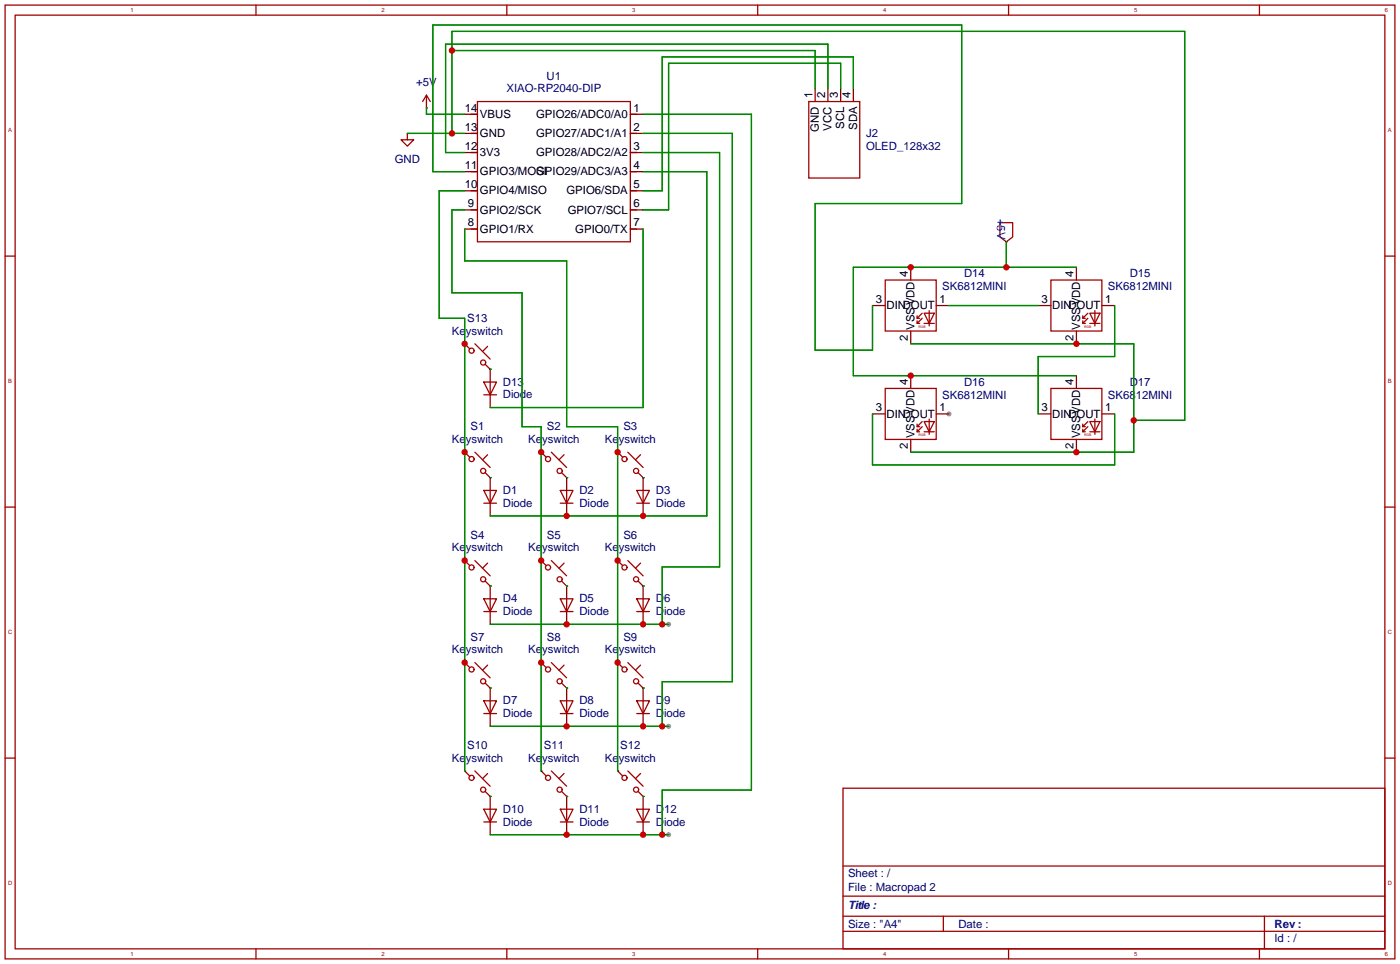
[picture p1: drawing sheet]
<svg xmlns="http://www.w3.org/2000/svg" width="279mm" height="192mm" viewBox="0 0 279 192" stroke-linecap="round" stroke-linejoin="round" font-family="sans-serif">
<g fill="#999">
<circle cx="189.1" cy="82.5" r=".51"/>
<circle cx="133.3" cy="166.3" r=".51"/>
<circle cx="133.3" cy="124.4" r=".51"/>
<circle cx="133.3" cy="144.7" r=".51"/>
</g>
<g fill="none" stroke="#a10000" stroke-width=".25">
<path d="M1 1h277v190h-277zM3 3h273v186h-273zM51 1v2M85 19l-.8 1.2M85 19v2.5M85 19l.8 1.2M101 1v2M151 1v2M201 1v2M251 1v2M81.2 26.6v1.2h1.3l-1.3 1.3-1.3-1.3h1.3M93.9 38h1.3"/>
<path d="M93.9 34.2h1.3M93.9 30.4h1.3M93.9 26.6h1.3M93.9 22.8h1.3M95.2 20.2h30.4v28h-30.4zM125.6 38h1.3M125.6 34.2h1.3M125.6 30.4h1.3M125.6 26.6h1.3M125.6 22.8h1.3M161.2 20.2h10.2v15.3h-10.2zM1 51h2"/>
<path d="M93.9 45.6h1.3M93.9 41.8h1.3M125.6 45.6h1.3M125.6 41.8h1.3M176.4 55.8h10.2v10.1h-10.2zM199.3 44.4h2.5v2.8l-1.2 1-1.3-1zM209.5 55.8h10.1v10.1h-10.1zM276 51h2M92.6 68.5l1 1M94.6 68.5l3.1 3M96.4 76.1h2.6l-1.3 2.5zM96.4 78.6h2.6"/>
<path d="M96.7 72.5l1 1.1M97.2 69l-1 1M97.7 76.1v2.5M176.4 77.4h10.2v10.1h-10.2zM182.8 64.4h.5M182.8 63.4h.5M183.8 63.4l-1 1v-.5M183.8 62.4l-1 1v-.5M184.2 62.4h2l-1 2zM184.2 64.4h2M185.2 61.9v3M209.5 77.4h10.1v10.1h-10.1z"/>
<path d="M215.8 64.4h.5M215.8 63.4h.5M216.8 63.4l-1 1v-.5M216.8 62.4l-1 1v-.5M217.2 62.4h2l-1 2zM217.2 64.4h2M218.2 61.9v3M92.6 90.1l1 1M94.6 90.1l3.1 3M96.4 97.7h2.6l-1.3 2.5zM96.7 94.1l1 1.1M97.2 90.6l-1 1"/>
<path d="M97.7 97.7v2.5M107.9 90.1l1 1M109.9 90.1l3 3M111.7 97.7h2.5l-1.3 2.5zM111.9 94.1l1 1.1M112.4 90.6l-1 1M112.9 97.7v2.5M123.1 90.1l1 1M125.1 90.1l3.1 3M126.9 97.7h2.5l-1.2 2.5zM127.2 94.1l1 1.1M127.7 90.6l-1 1"/>
<path d="M128.2 97.7v2.5M182.8 86h.5M182.8 85h.5M183.8 85l-1 1v-.5M183.8 84l-1 1v-.5M184.2 84h2l-1 2zM184.2 86h2M185.2 83.5v3M215.8 86h.5M215.8 85h.5M216.8 85l-1 1v-.5M216.8 84l-1 1v-.5"/>
<path d="M217.2 84h2l-1 2zM217.2 86h2M218.2 83.5v3M1 101h2M92.6 111.7l1 1M94.6 111.7l3.1 3M96.4 119.3h2.6l-1.3 2.5zM96.4 100.2h2.6M96.7 115.7l1 1M97.2 112.2l-1 1M97.7 119.3v2.5M107.9 111.7l1 1"/>
<path d="M109.9 111.7l3 3M111.7 119.3h2.5l-1.3 2.5zM111.7 100.2h2.5M111.9 115.7l1 1M112.4 112.2l-1 1M112.9 119.3v2.5M123.1 111.7l1 1M125.1 111.7l3.1 3M126.9 119.3h2.5l-1.2 2.5zM126.9 100.2h2.5M127.2 115.7l1 1M127.7 112.2l-1 1"/>
<path d="M128.2 119.3v2.5M276 101h2M92.6 132l1 1M94.6 132l3.1 3M96.4 139.6h2.6l-1.3 2.5zM96.4 121.8h2.6M96.7 136l1 1.1M97.2 132.5l-1 1M97.7 139.6v2.5M107.9 132l1 1M109.9 132l3 3M111.7 139.6h2.5l-1.3 2.5z"/>
<path d="M111.7 121.8h2.5M111.9 136l1 1.1M112.4 132.5l-1 1M112.9 139.6v2.5M123.1 132l1 1M125.1 132l3.1 3M126.9 139.6h2.5l-1.2 2.5zM126.9 121.8h2.5M127.2 136l1 1.1M127.7 132.5l-1 1M128.2 139.6v2.5M1 151h2"/>
<path d="M92.6 153.6l1 1M94.6 153.6l3.1 3M96.4 142.1h2.6M96.7 157.6l1 1.1M97.2 154.1l-1 1M107.9 153.6l1 1M109.9 153.6l3 3M111.7 142.1h2.5M111.9 157.6l1 1.1M112.4 154.1l-1 1M123.1 153.6l1 1M125.1 153.6l3.1 3"/>
<path d="M126.9 142.1h2.5M127.2 157.6l1 1.1M127.7 154.1l-1 1M168 157h108v32h-108zM276 151h2M96.4 161.2h2.6l-1.3 2.5zM96.4 163.7h2.6M97.7 161.2v2.5M111.7 161.2h2.5l-1.3 2.5zM111.7 163.7h2.5M112.9 161.2v2.5M126.9 161.2h2.5l-1.2 2.5z"/>
<path d="M126.9 163.7h2.5M128.2 161.2v2.5M168 178.5h108M168 172.5h108M51 189v2M101 189v2M151 189v2M168 185.5h108M168 182.5h108M188 182.5v3M201 189v2M251 189v2"/>
<path d="M252 182.5v6.5"/>
<circle cx="94" cy="69.9" r=".51"/>
<circle cx="96.3" cy="72.2" r=".51"/>
<circle cx="94" cy="91.4" r=".51"/>
<circle cx="96.3" cy="93.8" r=".51"/>
<circle cx="109.2" cy="91.4" r=".51"/>
<circle cx="111.5" cy="93.8" r=".51"/>
<circle cx="124.5" cy="91.4" r=".51"/>
<circle cx="126.8" cy="93.8" r=".51"/>
<circle cx="94" cy="113" r=".51"/>
<circle cx="96.3" cy="115.4" r=".51"/>
<circle cx="109.2" cy="113" r=".51"/>
<circle cx="111.5" cy="115.4" r=".51"/>
<circle cx="124.5" cy="113" r=".51"/>
<circle cx="126.8" cy="115.4" r=".51"/>
<circle cx="94" cy="133.4" r=".51"/>
<circle cx="96.3" cy="135.7" r=".51"/>
<circle cx="109.2" cy="133.4" r=".51"/>
<circle cx="111.5" cy="135.7" r=".51"/>
<circle cx="124.5" cy="133.4" r=".51"/>
<circle cx="126.8" cy="135.7" r=".51"/>
<circle cx="94" cy="154.9" r=".51"/>
<circle cx="96.3" cy="157.3" r=".51"/>
<circle cx="109.2" cy="154.9" r=".51"/>
<circle cx="111.5" cy="157.3" r=".51"/>
<circle cx="124.5" cy="154.9" r=".51"/>
<circle cx="126.8" cy="157.3" r=".51"/>
</g>
<g fill="none" stroke="#870000" stroke-width=".25">
<path d="M162.5 17.7v2.5M165 17.7v2.5M167.5 17.7v2.5M170.1 17.7v2.5M81.2 26.6h.1M85 21.5h.1M92.6 22.8h2.6M92.6 38h2.6M92.6 34.2h2.6M92.6 30.4h2.6M92.6 26.6h2.6M125.6 22.8h2.6"/>
<path d="M125.6 38h2.6M125.6 34.2h2.6M125.6 30.4h2.6M125.6 26.6h2.6M92.6 41.8h2.6M92.6 45.6h2.6M125.6 41.8h2.6M125.6 45.6h2.6M181.5 53.2v2.6M200.6 48.2h.1M214.5 53.2v2.6M92.6 68.5h.1"/>
<path d="M97.7 73.6h.1M97.7 73.6v2.5M97.7 78.6v2.6M173.9 60.9h2.5M181.5 65.9v2.6M181.5 74.8v2.6M186.6 60.9h2.5M206.9 60.9h2.6M214.5 65.9v2.6M214.5 74.8v2.6M219.6 60.9h2.6M92.6 90.1h.1"/>
<path d="M97.7 95.2h.1M97.7 95.2v2.5M107.9 90.1h.1M112.9 95.2h.1M112.9 95.2v2.5M123.1 90.1h.1M128.2 95.2h.1M128.2 95.2v2.5M173.9 82.5h2.5M181.5 87.5v2.6M186.6 82.5h2.5M206.9 82.5h2.6"/>
<path d="M214.5 87.5v2.6M219.6 82.5h2.6M92.6 111.7h.1M97.7 116.7h.1M97.7 100.2v2.6M97.7 116.7v2.6M107.9 111.7h.1M112.9 116.7h.1M112.9 100.2v2.6M112.9 116.7v2.6M123.1 111.7h.1M128.2 116.7h.1"/>
<path d="M128.2 100.2v2.6M128.2 116.7v2.6M92.6 132h.1M97.7 137.1h.1M97.7 121.8v2.6M97.7 137.1v2.5M107.9 132h.1M112.9 137.1h.1M112.9 121.8v2.6M112.9 137.1v2.5M123.1 132h.1M128.2 137.1h.1"/>
<path d="M128.2 121.8v2.6M128.2 137.1v2.5M92.6 153.6h.1M97.7 158.7h.1M97.7 142.1v2.6M97.7 158.7v2.5M107.9 153.6h.1M112.9 158.7h.1M112.9 142.1v2.6M112.9 158.7v2.5M123.1 153.6h.1M128.2 158.7h.1"/>
<path d="M128.2 142.1v2.6M128.2 158.7v2.5M97.7 163.7v2.6M112.9 163.7v2.6M128.2 163.7v2.6"/>
</g>
<g fill="none" stroke="#008700" stroke-width=".25">
<path d="M90.1 10.1h72.4v7.6M165 17.7v-8.9h-76.2v21.6h3.8M167.5 17.7v-5.1h-34.2v29.2h-5.1M170.1 17.7v-6.4h-38.1v26.7h-3.8M81.2 26.6h11.4M85 21.5v1.3h7.6M90.1 26.6v-20.3h146v77.4h-10.1M92.6 34.2h-6.3v-29.2h105.4v35.5h-29.2v29.3h11.4v-8.9M92.6 38h-5.1v25.4h5.1v90.2M128.2 26.6h17.8v109.2h-14v8.9M128.2 22.8h21.6v134.6h-17.8v8.9M128.2 30.4h15.2v82.5h-11.4v11.5"/>
<path d="M128.2 34.2h12.7v68.6h-43.2M92.6 41.8h-2.5v16.5h13.9v26.7h3.9v68.6M92.6 45.6v6.4h20.3v33h10.2v68.6M128.2 45.6v35.6h-30.5M200.6 48.2v5M214.5 53.2h-44.4v21.6h44.4M97.7 73.6h.1M181.5 68.5h44.5v21.6h-44.5M189.1 60.9h17.8M222.2 60.9v10.1h-15.3v11.5M97.7 95.2h.1M112.9 95.2h.1"/>
<path d="M128.2 95.2h.1M173.9 82.5v10.1h48.3v-10.1M97.7 116.7h.1M112.9 116.7h.1M128.2 116.7h.1M97.7 137.1h.1M97.7 124.4h35.6M112.9 137.1h.1M128.2 137.1h.1M97.7 158.7h.1M97.7 144.7h35.6M112.9 158.7h.1"/>
<path d="M128.2 158.7h.1M97.7 166.3h35.6"/>
</g>
<g fill="#c00">
<circle cx="181.5" cy="74.8" r=".63"/>
<circle cx="200.6" cy="53.2" r=".63"/>
<circle cx="181.5" cy="53.2" r=".63"/>
<circle cx="214.5" cy="68.5" r=".63"/>
<circle cx="90.1" cy="26.6" r=".63"/>
<circle cx="90.1" cy="10.1" r=".63"/>
<circle cx="226" cy="83.7" r=".63"/>
<circle cx="214.5" cy="90.1" r=".63"/>
<circle cx="107.9" cy="90.1" r=".63"/>
<circle cx="107.9" cy="111.7" r=".63"/>
<circle cx="107.9" cy="132" r=".63"/>
<circle cx="123.1" cy="132" r=".63"/>
<circle cx="123.1" cy="111.7" r=".63"/>
<circle cx="123.1" cy="90.1" r=".63"/>
<circle cx="112.9" cy="166.3" r=".63"/>
<circle cx="132" cy="166.3" r=".63"/>
<circle cx="128.2" cy="166.3" r=".63"/>
<circle cx="132" cy="124.4" r=".63"/>
<circle cx="128.2" cy="124.4" r=".63"/>
<circle cx="112.9" cy="124.4" r=".63"/>
<circle cx="112.9" cy="102.8" r=".63"/>
<circle cx="128.2" cy="102.8" r=".63"/>
<circle cx="132" cy="144.7" r=".63"/>
<circle cx="128.2" cy="144.7" r=".63"/>
<circle cx="112.9" cy="144.7" r=".63"/>
<circle cx="92.6" cy="68.5" r=".63"/>
<circle cx="92.6" cy="90.1" r=".63"/>
<circle cx="92.6" cy="111.7" r=".63"/>
<circle cx="92.6" cy="132" r=".63"/>
</g>
<g font-size="2.3" fill="#000080">
<text x="82.9" y="17.1">+5V</text>
<text x="108.9" y="15.9">U1</text>
<text x="100.9" y="18.4">XIAO-RP2040-DIP</text>
<text x="172.6" y="27.3">J2</text>
<text x="172.6" y="29.8">OLED_128x32</text>
<text x="78.7" y="32.4">GND</text>
<text x="187.8" y="57.8">SK6812MINI</text>
<text x="192.1" y="55.3">D14</text>
<text x="220.8" y="57.8">SK6812MINI</text>
<text x="225.2" y="55.3">D15</text>
<text x="93.1" y="64.1">S13</text>
<text x="90.1" y="66.7">Keyswitch</text>
<text x="100.2" y="76.8">D13</text>
<text x="192.1" y="76.9">D16</text>
<text x="225.2" y="76.9">D17</text>
<text x="100.2" y="79.4">Diode</text>
<text x="187.8" y="79.4">SK6812MINI</text>
<text x="220.8" y="79.4">SK6812MINI</text>
<text x="90.1" y="88.3">Keyswitch</text>
<text x="93.8" y="85.7">S1</text>
<text x="105.3" y="88.3">Keyswitch</text>
<text x="109" y="85.7">S2</text>
<text x="120.5" y="88.3">Keyswitch</text>
<text x="124.2" y="85.7">S3</text>
<text x="100.2" y="98.4">D1</text>
<text x="100.2" y="101">Diode</text>
<text x="115.5" y="98.4">D2</text>
<text x="115.5" y="101">Diode</text>
<text x="130.7" y="98.4">D3</text>
<text x="130.7" y="101">Diode</text>
<text x="93.8" y="107.3">S4</text>
<text x="109" y="107.3">S5</text>
<text x="124.2" y="107.3">S6</text>
<text x="90.1" y="109.9">Keyswitch</text>
<text x="105.3" y="109.9">Keyswitch</text>
<text x="120.5" y="109.9">Keyswitch</text>
<text x="100.2" y="120">D4</text>
<text x="100.2" y="122.6">Diode</text>
<text x="115.5" y="120">D5</text>
<text x="115.5" y="122.6">Diode</text>
<text x="130.7" y="120">D6</text>
<text x="130.7" y="122.6">Diode</text>
<text x="90.1" y="130.2">Keyswitch</text>
<text x="93.8" y="127.6">S7</text>
<text x="105.3" y="130.2">Keyswitch</text>
<text x="109" y="127.6">S8</text>
<text x="120.5" y="130.2">Keyswitch</text>
<text x="124.2" y="127.6">S9</text>
<text x="100.2" y="140.3">D7</text>
<text x="100.2" y="142.9">Diode</text>
<text x="115.5" y="140.3">D8</text>
<text x="115.5" y="142.9">Diode</text>
<text x="130.7" y="140.3">D9</text>
<text x="130.7" y="142.9">Diode</text>
<text x="93.1" y="149.2">S10</text>
<text x="108.4" y="149.2">S11</text>
<text x="123.6" y="149.2">S12</text>
<text x="90.1" y="151.8">Keyswitch</text>
<text x="105.3" y="151.8">Keyswitch</text>
<text x="120.5" y="151.8">Keyswitch</text>
<text x="100.2" y="161.9">D10</text>
<text x="115.5" y="161.9">D11</text>
<text x="130.7" y="161.9">D12</text>
<text x="100.2" y="164.5">Diode</text>
<text x="115.5" y="164.5">Diode</text>
<text x="130.7" y="164.5">Diode</text>
<text x="169" y="177.4">File : Macropad 2</text>
<text x="169" y="174.7">Sheet : /</text>
<text x="169" y="184.8">Size : &quot;A4&quot;</text>
<text x="169" y="181">Title :</text>
<text x="191" y="184.8">Date :</text>
<text x="254" y="184.8">Rev :</text>
<text x="254" y="187.6">Id : /</text>
</g>
<g font-size="2.3">
<text x="92.6" y="22.2">14</text>
<text x="95.7" y="23.5">VBUS</text>
<text x="106.9" y="23.5">GPIO26/ADC0/A0</text>
<text x="126.3" y="22.2">1</text>
<text x="161.9" y="19.6" transform="rotate(-90 161.9 19.6)">1</text>
<text x="164.5" y="19.6" transform="rotate(-90 164.5 19.6)">2</text>
<text x="167" y="19.6" transform="rotate(-90 167 19.6)">3</text>
<text x="169.5" y="19.6" transform="rotate(-90 169.5 19.6)">4</text>
<text x="92.6" y="29.8">12</text>
<text x="92.6" y="26">13</text>
<text x="95.7" y="27.3">GND</text>
<text x="106.9" y="27.3">GPIO27/ADC1/A1</text>
<text x="126.3" y="26">2</text>
<text x="126.3" y="29.8">3</text>
<text x="163.2" y="26.3" transform="rotate(-90 163.2 26.3)">GND</text>
<text x="165.7" y="26" transform="rotate(-90 165.7 26)">VCC</text>
<text x="168.3" y="25.7" transform="rotate(-90 168.3 25.7)">SCL</text>
<text x="170.8" y="25.9" transform="rotate(-90 170.8 25.9)">SDA</text>
<text x="92.6" y="33.7">11</text>
<text x="95.7" y="34.9">GPIO3/MOSI</text>
<text x="95.7" y="31.1">3V3</text>
<text x="106.9" y="31.1">GPIO28/ADC2/A2</text>
<text x="106.9" y="34.9">GPIO29/ADC3/A3</text>
<text x="126.3" y="33.7">4</text>
<text x="92.6" y="37.5">10</text>
<text x="93.3" y="41.3">9</text>
<text x="95.7" y="38.7">GPIO4/MISO</text>
<text x="112.9" y="38.7">GPIO6/SDA</text>
<text x="126.3" y="37.5">5</text>
<text x="126.3" y="41.3">6</text>
<text x="93.3" y="45.1">8</text>
<text x="95.7" y="46.4">GPIO1/RX</text>
<text x="95.7" y="42.5">GPIO2/SCK</text>
<text x="113.2" y="42.5">GPIO7/SCL</text>
<text x="114.7" y="46.4">GPIO0/TX</text>
<text x="126.3" y="45.1">7</text>
<text x="181" y="55.1" transform="rotate(-90 181 55.1)">4</text>
<text x="214" y="55.1" transform="rotate(-90 214 55.1)">4</text>
<text x="174.5" y="60.3">3</text>
<text x="176.7" y="61.6">DINDOUT</text>
<text x="182.2" y="65.7" transform="rotate(-90 182.2 65.7)">VSSVDD</text>
<text x="187.2" y="60.3">1</text>
<text x="207.6" y="60.3">3</text>
<text x="209.7" y="61.6">DINDOUT</text>
<text x="215.3" y="65.7" transform="rotate(-90 215.3 65.7)">VSSVDD</text>
<text x="220.3" y="60.3">1</text>
<text x="181" y="67.8" transform="rotate(-90 181 67.8)">2</text>
<text x="214" y="67.8" transform="rotate(-90 214 67.8)">2</text>
<text x="181" y="76.7" transform="rotate(-90 181 76.7)">4</text>
<text x="214" y="76.7" transform="rotate(-90 214 76.7)">4</text>
<text x="174.5" y="81.9">3</text>
<text x="176.7" y="83.2">DINDOUT</text>
<text x="187.2" y="81.9">1</text>
<text x="207.6" y="81.9">3</text>
<text x="209.7" y="83.2">DINDOUT</text>
<text x="220.3" y="81.9">1</text>
<text x="181" y="89.4" transform="rotate(-90 181 89.4)">2</text>
<text x="182.2" y="87.3" transform="rotate(-90 182.2 87.3)">VSSVDD</text>
<text x="214" y="89.4" transform="rotate(-90 214 89.4)">2</text>
<text x="215.3" y="87.3" transform="rotate(-90 215.3 87.3)">VSSVDD</text>
</g>
<text font-size="2.3" fill="#00f" x="198.8" y="43.6" transform="rotate(90 198.8 43.6)">+5V</text>
<g font-size="1.2" fill="#a00000">
<text x="26" y="2.4">1</text>
<text x="76" y="2.4">2</text>
<text x="126" y="2.4">3</text>
<text x="176" y="2.4">4</text>
<text x="226" y="2.4">5</text>
<text x="276" y="2.4">6</text>
<text x="1.6" y="26.4">A</text>
<text x="276.6" y="26.4">A</text>
<text x="1.6" y="76.4">B</text>
<text x="276.6" y="76.4">B</text>
<text x="1.6" y="126.4">C</text>
<text x="276.6" y="126.4">C</text>
<text x="1.6" y="176.4">D</text>
<text x="276.6" y="176.4">D</text>
<text x="26" y="190.4">1</text>
<text x="76" y="190.4">2</text>
<text x="126" y="190.4">3</text>
<text x="176" y="190.4">4</text>
<text x="226" y="190.4">5</text>
<text x="276" y="190.4">6</text>
</g>
<g font-size=".7" fill="#a00000">
<text x="183.1" y="65.3">RGB</text>
<text x="216.1" y="65.3">RGB</text>
<text x="183.1" y="86.9">RGB</text>
<text x="216.1" y="86.9">RGB</text>
</g>
</svg>
